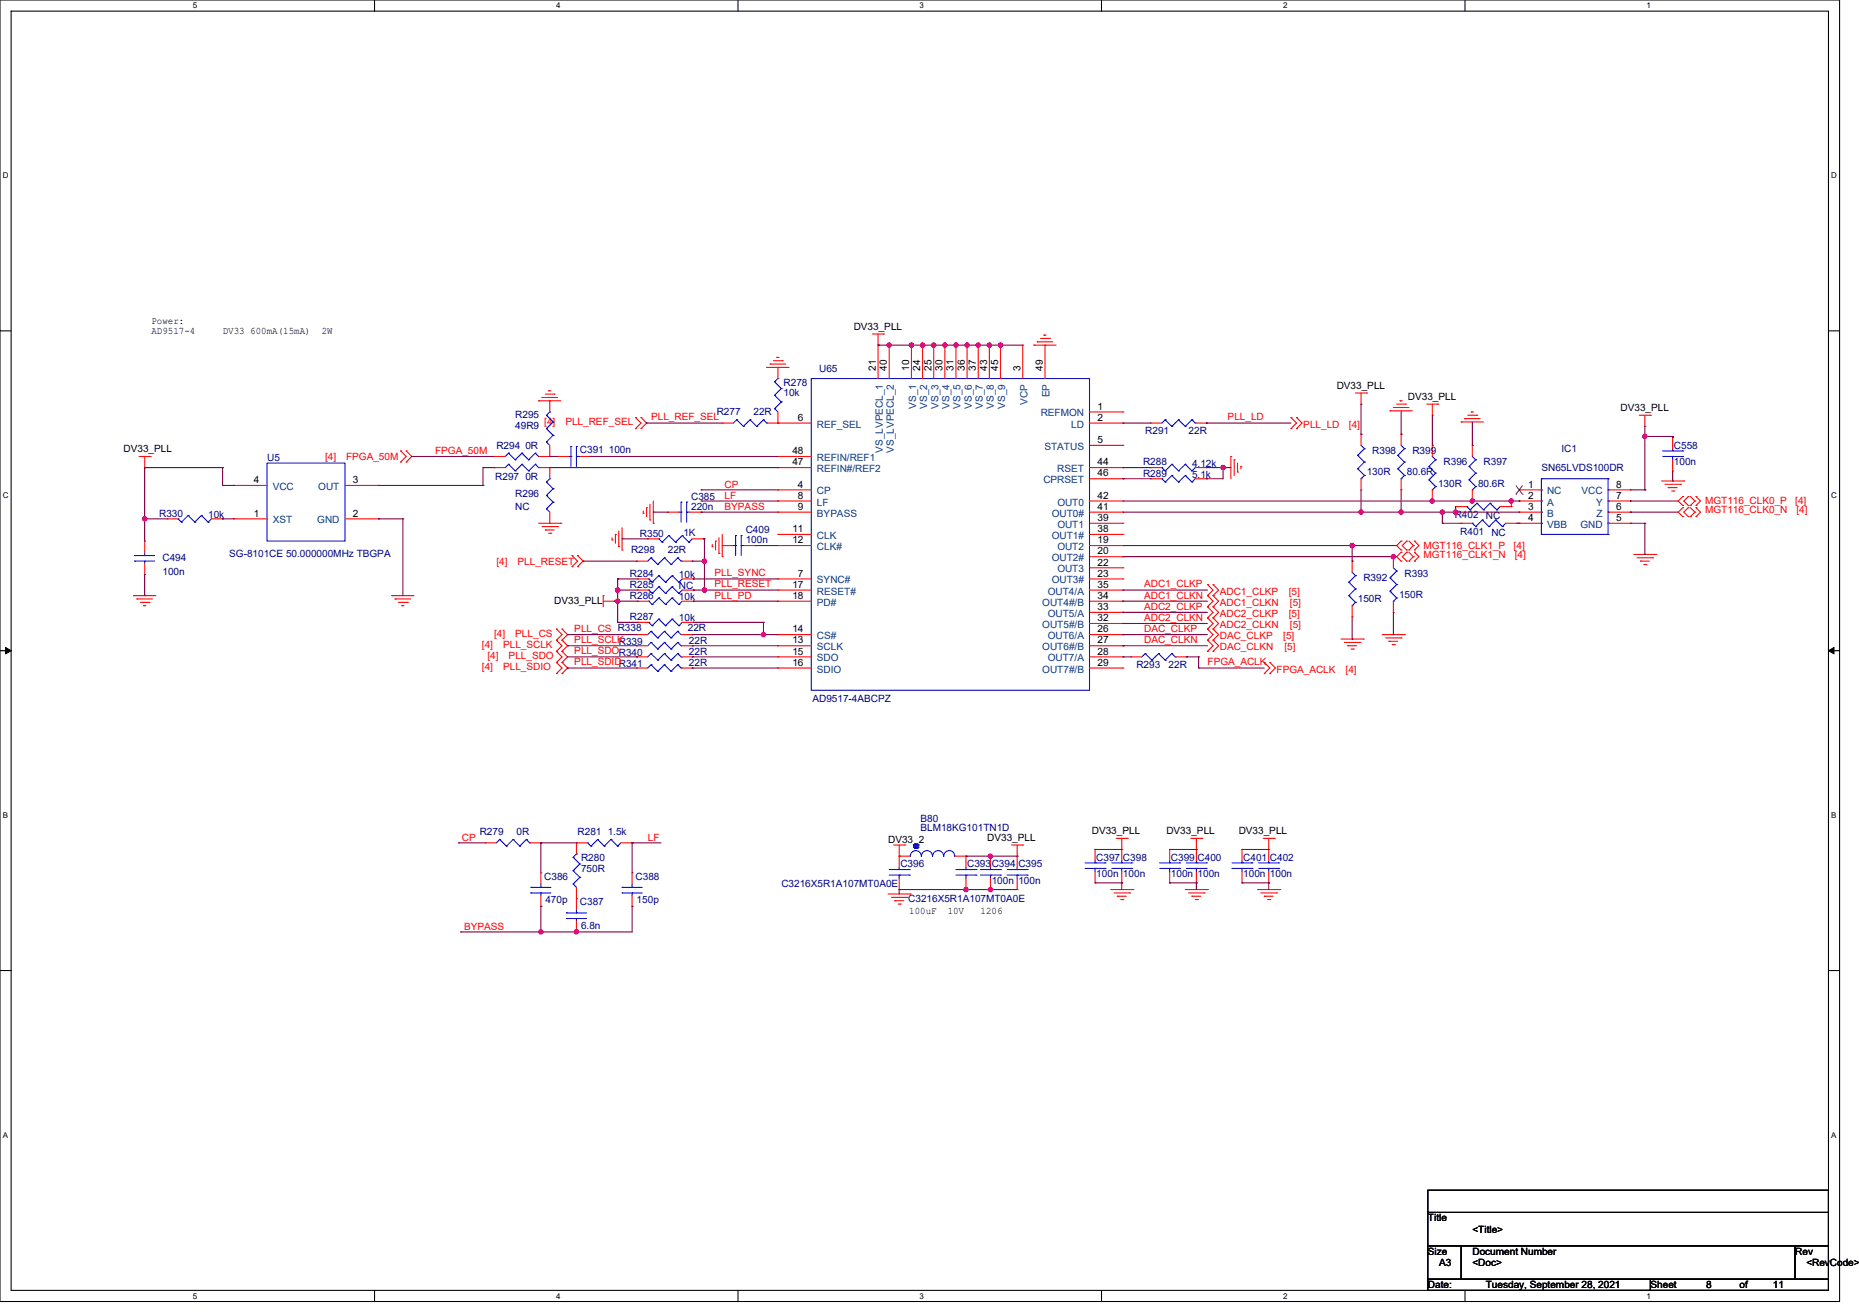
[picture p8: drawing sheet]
<svg xmlns="http://www.w3.org/2000/svg" width="297mm" height="210mm" viewBox="0 0 297 210" stroke-linecap="round" stroke-linejoin="round" font-family="sans-serif">
<path d="M0 0h293.9v207.8h-293.9zM1.8 1.8h290.3v204.3h-290.3z" fill="none" stroke="#000" stroke-width=".17"/>
<g fill="#fff">
<path d="M30.8 .2h.7v1.4h-.7z"/>
<path d="M30.8 206.2h.7v1.5h-.7z"/>
</g>
<path d="M59.8 0v1.8M59.8 206.1v1.7" fill="none" stroke="#000" stroke-width=".17"/>
<g fill="#fff">
<path d="M88.9 .2h.7v1.4h-.7z"/>
<path d="M88.9 206.2h.7v1.5h-.7z"/>
</g>
<path d="M117.9 0v1.8M117.9 206.1v1.7" fill="none" stroke="#000" stroke-width=".17"/>
<g fill="#fff">
<path d="M146.9 .2h.7v1.4h-.7z"/>
<path d="M146.9 206.2h.7v1.5h-.7z"/>
</g>
<path d="M176 0v1.8M176 206.1v1.7" fill="none" stroke="#000" stroke-width=".17"/>
<g fill="#fff">
<path d="M205 .2h.7v1.4h-.7z"/>
<path d="M205 206.2h.7v1.5h-.7z"/>
</g>
<path d="M234.1 0v1.8M234.1 206.1v1.7" fill="none" stroke="#000" stroke-width=".17"/>
<g fill="#fff">
<path d="M263.1 .2h.7v1.4h-.7z"/>
<path d="M263.1 206.2h.7v1.5h-.7z"/>
<path d="M.4 27.3h1v1.4h-1z"/>
<path d="M292.6 27.3h.9v1.4h-.9z"/>
<path d="M.4 78.4h1v1.4h-1z"/>
<path d="M292.6 78.4h.9v1.4h-.9z"/>
</g>
<path d="M0 52.8h1.8M292.1 52.8h1.8" fill="none" stroke="#000" stroke-width=".17"/>
<g fill="#fff">
<path d="M.4 129.4h.9v1.5h-.9z"/>
<path d="M292.6 129.4h.8v1.5h-.8z"/>
</g>
<path d="M0 103.9h1.8M292.1 103.9h1.8" fill="none" stroke="#000" stroke-width=".17"/>
<path d="M.9 103.4l.9 .5-.9 .5zM292.1 103.9l.9-.5v1z" fill="#000" stroke="#000" stroke-width=".16"/>
<g fill="#fff">
<path d="M.4 180.5h.9v1.4h-.9z"/>
<path d="M292.6 180.5h.8v1.4h-.8z"/>
</g>
<path d="M0 155h1.8M292.1 155h1.8M228.1 190.1h64v3.5h-64zM228.1 193.6h64v5.4h-64zM228.1 199h5.3v5.3h-5.3zM233.4 199h53.4v5.3h-53.4zM286.8 199h5.3v5.3h-5.3zM228.1 204.3h35.6v1.8h-35.6zM263.7 204.3h28.4v1.8h-28.4z" fill="none" stroke="#000" stroke-width=".17"/>
<g fill="none" stroke="#f00" stroke-width=".17">
<path d="M122.5 58.7h.1M122.5 58.7h3.6M123 58.1h.1M123 58.1h2.5M123.6 57.6h1.4M124.1 57.1h.1M124.1 57.1h.4M124.3 58.7h.1M124.3 58.7v1.8M125 57.6h.1M139.4 53.3h1.8M140.3 55.1h.1"/>
<path d="M140.3 53.3v7.2M141.2 53.3h.1M142.1 55.1h.1M142.1 55.1v5.4M145.6 55.1h.1M145.6 55.1v5.4M147.4 55.1h.1M147.4 55.1v5.4M149.2 55.1h.1M149.2 55.1v5.4M151 55.1h.1M151 55.1v5.4"/>
<path d="M152.7 55.1h.1M152.7 55.1v5.4M154.5 55.1h.1M154.5 55.1v5.4M156.3 55.1h.1M156.3 55.1v5.4M158.1 55.1h.1M158.1 55.1v5.4M159.8 55.1h.1M159.8 55.1v5.4M163.4 55.1h.1M163.4 55.1v5.4"/>
<path d="M165.2 55.1h.1M165.2 55.1h3.5M165.7 54.6h.1M165.7 54.6h2.5M166.2 54h1.5M166.8 53.5h.1M166.8 53.5h.3M167 55.1h.1M167 55.1v5.4M167.7 54h.1M22.2 72.9h1.8M23.1 74.7h.1"/>
<path d="M23.1 72.9v1.8M24 72.9h.1M37.3 77.5h.1M37.3 77.5h5.4M55.1 77.5h5.4M60.5 77.5h.1M64 73.8h.1M64 72h.1M64 72l.9 .9-.9 .9M64.9 72h.1M64.9 73.8h.1M64.9 72l.9 .9-.9 .9"/>
<path d="M78.9 72.9h.1M78.9 74.7h.1M78.9 72.9h1.8M78.9 74.7h1.8M86.1 64h.1M86.1 64h3.5M86.1 72.9h1.7M86.1 74.7h1.7M86.6 63.5h.1M86.6 63.5h2.5M87.1 62.9h1.4M87.7 62.4h.1"/>
<path d="M87.7 62.4h.3M87.8 72.9h.1M87.8 64h.1M87.8 74.7h.1M87.8 64v1.8M87.8 71.1v1.8M87.8 74.7v1.8M88.5 62.9h.1M89.1 72.9h.1M89.1 72.9h1.8M92.6 72.9h1.8M94.4 72.9h.1"/>
<path d="M101.5 66.7h.1M101.5 68.5h.1M101.5 66.7l.9 .9-.9 .9M102.4 68.5h.1M102.4 66.7h.1M102.4 66.7l.9 .9-.9 .9M115.4 67.6h.1M115.4 67.6h1.8M122.5 67.6h7.1M124.3 78.2h.1M124.3 67.6h.1M124.3 74.7h.1"/>
<path d="M124.3 72.9h.1M124.3 72.9h5.3M124.3 78.2h5.3M124.3 74.7h5.3M124.3 65.8v1.8M174.1 65.8h5.3M174.1 67.6h5.3M174.1 71.1h5.3M174.1 74.7h5.3M174.1 76.5h5.3M179.4 65.8h.1M179.4 67.6h.1"/>
<path d="M179.4 71.1h.1M179.4 74.7h.1M179.4 76.5h.1M183.8 67.6h.1M183.8 74.7h.1M183.8 76.5h.1M183.8 67.6h1.8M183.8 74.7h1.8M183.8 76.5h1.8M191 67.6h1.7M191 74.7h1.7M191 76.5h1.7"/>
<path d="M192.7 67.6h.1M192.7 74.7h.1M192.7 76.5h.1M196.6 72.9h.1M196.6 72.9v3.6M197.2 73.4h.1M197.2 73.4v2.5M197.7 75.4h.1M197.7 74v1.4M198.2 74.5h.1M198.2 74.5v.4M206.2 66.7h.1"/>
<path d="M206.2 68.5h.1M206.2 66.7l.9 .9-.9 .9M207.1 66.7h.1M207.1 68.5h.1M207.1 66.7l.9 .9-.9 .9M216.6 62.8h1.7M217.4 64.5h.1M217.4 69.3h.1M217.4 78.2h.1M217.4 62.8v1.7M217.4 69.3v1.8M217.4 76.5v1.7"/>
<path d="M218.3 62.8h.1M222.1 65.6h.1M222.1 65.6h3.5M222.6 65.1h.1M222.6 65.1h2.5M223.1 64.5h1.5M223.7 64h.1M223.7 64h.3M223.8 69.3h.1M223.8 78.2h.1M223.8 69.3v1.8M223.8 76.5v1.7"/>
<path d="M224.6 64.5h.1M227.9 64.5h1.8M228.8 66.3h.1M228.8 71.1h.1M228.8 64.5v1.8M228.8 71.1v1.8M228.8 78.2v1.8M229.7 64.5h.1M233.4 67.4h.1M233.4 67.4h3.6M234 66.9h.1M234 66.9h2.5"/>
<path d="M234.5 66.3h1.4M235.1 65.8h.1M235.1 65.8h.3M235.2 71.1h.1M235.2 71.1v1.8M235.2 78.2v1.8M235.9 66.3h.1M242.7 78.2h.1M242.7 78.2h3.6M256.9 78.2h3.6M260.5 78.2h.1M261.9 66.3h1.8"/>
<path d="M262.8 68.1h.1M262.8 66.3v1.8M263.7 66.3h.1M265.5 76.8h3.5M266 77.3h2.5M266.5 77.9h.1M266.5 77.9h1.4M267.1 78.4h.3M267.2 69.9h.1M267.2 75.2h.1M267.2 69.9v1.7M267.2 73.4v1.8"/>
<path d="M267.4 78.4h.1M268.5 77.3h.1M268.8 79.3h.1M268.8 79.3l-.7 .7 .7 .7M269 76.8h.1M269.7 79.3h.1M269.7 79.3l-.7 .7 .7 .7M270.1 79.3l.7 .7M271 79.3h.1M271 79.3l.7 .7-.7 .7M21.3 95.1h.1M21.3 95.1h3.6"/>
<path d="M21.9 95.7h.1M21.9 95.7h2.5M22.4 96.2h1.4M22.9 96.7h.1M22.9 96.7h.4M23.1 91.7h.1M23.1 86.4h.1M23.1 86.4v1.8M23.1 90v1.7M23.8 96.2h.1M26.7 82.9h.1M26.7 82.9h1.7"/>
<path d="M33.8 82.9h1.8M35.6 82.9h.1M37.3 82.9h.1M37.3 82.9h5.4M55.1 82.9h5.4M60.5 82.9h.1M62.6 95.1h.1M62.6 95.1h3.5M63.1 95.7h.1M63.1 95.7h2.5M63.6 96.2h1.5M64.2 96.7h.1"/>
<path d="M64.2 96.7h.3M65.1 96.2h.1M86.1 83.6h3.5M86.6 84.1h2.5M87.1 84.6h.1M87.1 84.6h1.4M87.7 85.2h.3M87.8 83.6h.1M87.8 81.8v1.8M88 85.2h.1M89.1 84.1h.1M89.6 83.6h.1"/>
<path d="M91.4 90.5h.1M91.4 88.7h.1M91.4 88.7l.9 .9-.9 .9M92.3 88.7h.1M92.3 90.5h.1M92.3 88.7l.9 .9-.9 .9M96.4 95.1h.1M96.4 96h1.7M96.4 95.1v1.8M97.8 86.2h.1M97.8 85.9v.3M98.1 96h.1"/>
<path d="M98.3 85.3h.1M98.3 85.3v1.5M98.9 87.3h.1M98.9 84.8v2.5M99.4 87.8h.1M99.4 84.3v3.5M101.7 89.6h.1M101.7 89.6h1.8M101.9 99.4h.1M101.9 96h.1M101.9 92.5h.1M101.9 94.2h.1"/>
<path d="M101.9 96h1.8M101.9 99.4h1.8M101.9 92.5h1.8M101.9 94.2h1.8M102.8 82h.1M102.8 81.6v.4M103.3 81.1h.1M103.3 81.1v1.4M103.5 86.1h.1M103.5 86.1h1.8M103.8 83h.1M103.8 80.5v2.5"/>
<path d="M104.4 83.6h.1M104.4 80v3.6M106.7 81.8h.1M106.7 81.8h1.8M108.8 89.6h1.8M109 96h1.8M109 99.4h1.8M109 92.5h1.8M109 94.2h1.8M110.2 81.8h1.8M110.6 89.6h.1M110.6 86.1h1.8"/>
<path d="M110.8 99.4h.1M110.8 96h.1M110.8 92.5h.1M110.8 94.2h.1M112 81.8h.1M112.4 86.1h.1M113.8 87.3h.1M113.8 86.9v.4M114.3 86.4h.1M114.3 86.4v1.4M114.9 88.4h.1M114.9 85.9v2.5"/>
<path d="M115.4 88.9h.1M115.4 87.1h.1M115.4 85.3v3.6M115.4 87.1h1.8M118.9 87.1h1.8M120.7 87.1h.1M124.3 92.5h.1M124.3 80h.1M124.3 81.8h.1M124.3 85.3h.1M124.3 87.1h.1M124.3 94.2h.1"/>
<path d="M124.3 96h.1M124.3 96h5.3M124.3 92.5h5.3M124.3 80h5.3M124.3 81.8h5.3M124.3 85.3h5.3M124.3 87.1h5.3M124.3 94.2h5.3M174.1 96h5.3M174.1 83.6h5.3M174.1 92.5h5.3M174.1 80h5.3"/>
<path d="M174.1 81.8h5.3M174.1 85.3h5.3M174.1 87.1h5.3M174.1 94.2h5.3M174.1 88.9h5.3M174.1 90.7h5.3M174.1 99.6h5.3M174.1 97.8h5.3M179.4 87.1h.1M179.4 88.9h.1M179.4 90.7h.1M179.4 92.5h.1"/>
<path d="M179.4 99.6h.1M179.4 97.8h.1M179.4 96h.1M179.4 94.2h.1M179.4 85.3h.1M179.4 83.6h.1M179.4 81.8h.1M179.4 80h.1M192.9 93.3h.1M192.9 95.1h.1M192.9 96.9h.1M192.9 98.7h.1"/>
<path d="M192.9 93.3l.9 .9-.9 .9M192.9 95.1l.9 .9-.9 .9M192.9 96.9l.9 .9-.9 .9M192.9 98.7l.9 .9-.9 .9M193.8 93.3h.1M193.8 95.1h.1M193.8 96.9h.1M193.8 98.7h.1M193.8 93.3l.9 .9-.9 .9M193.8 95.1l.9 .9-.9 .9M193.8 96.9l.9 .9-.9 .9M193.8 98.7l.9 .9-.9 .9"/>
<path d="M216 89.6h.1M216 98.5h.1M216 89.6v1.8M216 96.7v1.8M222.6 88.9h.1M222.6 97.8h.1M222.6 88.9v1.8M222.6 96v1.8M223.8 87.8h.1M223.8 86.4h.1M223.8 89.6h.1M223.8 88.2h.1"/>
<path d="M223.8 86.4l-.7 .7 .7 .7M223.8 88.2l-.7 .7 .7 .7M224.7 87.8h.1M224.7 86.4h.1M224.7 89.6h.1M224.7 88.2h.1M224.7 86.4l-.7 .7 .7 .7M224.7 88.2l-.7 .7 .7 .7M225.1 87.8h.1M225.1 89.6h.1M225.1 88.2l.7 .7M225.1 86.4l.7 .7"/>
<path d="M225.8 87.1h.1M225.8 88.9h.1M225.8 87.1l-.7 .7M225.8 88.9l-.7 .7M226 86.4h.1M226 87.8h.1M226 88.2h.1M226 89.6h.1M226 86.4l.7 .7-.7 .7M226 88.2l.7 .7-.7 .7M228.8 80h.1M232.6 80.9h.1"/>
<path d="M232.6 80.9h1.7M233.4 83.6h.1M233.4 83.6h1.8M235.2 80h.1M239.7 80.9h1.7M240.6 83.6h1.7M241.4 80.9h.1M242.3 83.6h.1M242.7 80h.1M242.7 81.8h.1M242.7 83.6h.1M242.7 83.6h3.6"/>
<path d="M242.7 80h3.6M242.7 81.8h3.6M256.9 83.6h3.6M256.9 80h3.6M256.9 81.8h3.6M260.5 83.6h.1M260.5 81.8h.1M260.5 80h.1M261 88.5h3.6M261.5 89.1h2.5M262.1 89.6h.1M262.1 89.6h1.4"/>
<path d="M262.6 90.1h.4M263 90.1h.1M264 89.1h.1M264.6 88.5h.1M268.8 80.7h.1M268.8 82.5h.1M268.8 81.1h.1M268.8 81.1l-.7 .7 .7 .7M269.7 80.7h.1M269.7 82.5h.1M269.7 81.1h.1M269.7 81.1l-.7 .7 .7 .7"/>
<path d="M270.1 80.7h.1M270.1 82.5h.1M270.1 81.1l.7 .7M270.8 80h.1M270.8 81.8h.1M270.8 80l-.7 .7M270.8 81.8l-.7 .7M271 80.7h.1M271 81.1h.1M271 82.5h.1M271 81.1l.7 .7-.7 .7M88.9 102.2h.1"/>
<path d="M88.9 100.5h.1M88.9 104h.1M88.9 105.8h.1M88.9 107.6h.1M88.9 100.5l.9 .8-.9 .9M88.9 102.2l.9 .9-.9 .9M88.9 104l.9 .9-.9 .9M88.9 105.8l.9 .9-.9 .9M89.8 100.5h.1M89.8 102.2h.1M89.8 104h.1M89.8 105.8h.1"/>
<path d="M89.8 107.6h.1M89.8 100.5l.9 .8-.9 .9M89.8 102.2l.9 .9-.9 .9M89.8 104l.9 .9-.9 .9M89.8 105.8l.9 .9-.9 .9M101.7 106.7h.1M101.7 101.3h.1M101.7 103.1h.1M101.7 104.9h.1M101.7 103.1h1.8M101.7 101.3h1.8M101.7 104.9h1.8"/>
<path d="M101.7 106.7h1.8M108.8 103.1h1.8M108.8 101.3h1.8M108.8 104.9h1.8M108.8 106.7h1.8M110.6 106.7h.1M110.6 101.3h.1M110.6 103.1h.1M110.6 104.9h.1M124.3 103.1h.1M124.3 101.3h.1M124.3 104.9h.1"/>
<path d="M124.3 106.7h.1M124.3 103.1h5.3M124.3 101.3h5.3M124.3 104.9h5.3M124.3 106.7h5.3M174.1 103.1h5.3M174.1 101.3h5.3M174.1 104.9h5.3M174.1 106.7h5.3M179.4 101.3h.1M179.4 103.1h.1M179.4 104.9h.1"/>
<path d="M179.4 106.7h.1M180.6 104.9h.1M180.6 104.9h1.8M187.8 104.9h1.7M189.5 104.9h.1M192.9 100.5h.1M192.9 102.2h.1M192.9 104h.1M192.9 100.5l.9 .8-.9 .9M192.9 102.2l.9 .9-.9 .9M193.8 100.5h.1M193.8 102.2h.1"/>
<path d="M193.8 104h.1M193.8 100.5l.9 .8-.9 .9M193.8 102.2l.9 .9-.9 .9M202 105.8h.1M202 107.6h.1M202 105.8l.9 .9-.9 .9M202.9 105.8h.1M202.9 107.6h.1M202.9 105.8l.9 .9-.9 .9M214.2 102.1h3.6M214.8 102.6h2.5M215.3 103.1h.1"/>
<path d="M215.3 103.1h1.4M215.8 103.7h.4M216.2 103.7h.1M217.3 102.6h.1M217.8 102.1h.1M220.8 101.3h3.6M221.4 101.9h2.4M221.9 102.4h.1M221.9 102.4h1.4M222.4 102.9h.4M222.8 102.9h.1M223.8 101.9h.1"/>
<path d="M224.4 101.3h.1M77.5 134.6h.1M77.5 134.6h1.8M84.6 134.6h1.8M86.4 134.6h.1M86.4 139.4h.1M86.4 139.4v1.8M92.1 134.6h.1M92.1 134.6h1.8M92.1 134.6v1.8M99.2 134.6h1.8M101 139.4h.1"/>
<path d="M101 134.6h.1M101 139.4v1.8M142.8 134.9h1.7M143.7 136.7h.1M143.7 134.9v3.6M143.7 136.7h1.7M144.5 134.9h.1M152.5 136.7h1.8M154.3 136.7h.1M154.3 136.7v1.8M158.2 136.7h.1M158.2 136.7v1.8"/>
<path d="M161.6 134.9h1.8M162.5 136.7h.1M162.5 134.9v3.6M163.4 134.9h.1M175 135.7h.1M175 135.7v1.7M175 139.2v1.8M178.3 133.9h1.8M179.2 135.7h.1M179.2 133.9v3.5M179.2 139.2v1.8M180.1 133.9h.1"/>
<path d="M186.9 135.7h.1M186.9 135.7v1.7M186.9 139.2v1.8M190.2 133.9h1.8M191.1 135.7h.1M191.1 133.9v3.5M191.1 139.2v1.8M192 133.9h.1M198.4 135.7h.1M198.4 135.7v1.7M198.4 139.2v1.8M201.8 133.9h1.8"/>
<path d="M202.7 135.7h.1M202.7 133.9v3.5M202.7 139.2v1.8M203.6 133.9h.1M86.4 144.7h.1M86.4 142.9v1.8M92.1 143.5h.1M92.1 148.8h.1M92.1 141.7v3.6M92.1 147v1.8M101 144.7h.1M101 142.9v1.8"/>
<path d="M141.9 142.8h3.5M142.4 143.3h2.5M142.9 143.8h.1M142.9 143.8h1.5M143.5 144.4h.3M143.7 142.1h.1M143.7 140.3v1.8M143.8 144.4h.1M144.9 143.3h.1M145.4 142.8h.1M154.3 142.1h.1M154.3 140.3v1.8"/>
<path d="M158.2 142.1h.1M158.2 140.3v1.8M162.5 142.1h.1M162.5 140.3v1.8M175 141h.1M177.4 142.1h3.6M178 142.6h2.5M178.5 143.1h.1M178.5 143.1h1.4M179 143.7h.4M179.2 141h.1M179.4 143.7h.1"/>
<path d="M180.5 142.6h.1M181 142.1h.1M186.9 141h.1M189.4 142.1h3.5M189.9 142.6h2.5M190.4 143.1h.1M190.4 143.1h1.4M191 143.7h.3M191.1 141h.1M191.3 143.7h.1M192.4 142.6h.1M192.9 142.1h.1"/>
<path d="M198.4 141h.1M200.9 142.1h3.6M201.4 142.6h2.5M202 143.1h.1M202 143.1h1.4M202.5 143.7h.4M202.7 141h.1M202.9 143.7h.1M203.9 142.6h.1M204.5 142.1h.1"/>
</g>
<g fill="none" stroke="#00f" stroke-width=".17">
<path d="M42.7 74h12.4v12.4h-12.4zM81.3 72.4h.1M81.3 74.1h.1M81.3 72.4l-.6 .5M81.3 72.4l1 1M81.3 74.1l-.6 .6M81.3 74.1l1 1.1M82.3 73.4h.1M82.3 75.2h.1M83.4 72.4h.1M83.4 74.1h.1M83.4 72.4l-1.1 1"/>
<path d="M83.4 72.4l1.1 1M83.4 74.1l-1.1 1.1M83.4 74.1l1.1 1.1M84.5 73.4h.1M84.5 75.2h.1M85.5 72.4h.1M85.5 74.1h.1M85.5 72.4l-1 1M85.5 72.4l.6 .5M85.5 74.1l-1 1.1M85.5 74.1l.6 .6M86.1 72.9h.1"/>
<path d="M86.1 74.7h.1M87.3 70.6h.1M87.3 68.5h.1M87.3 66.3h.1M87.3 79.1h.1M87.3 77h.1M87.3 70.6l.5 .5M87.3 68.5l1.1 1M87.3 66.3l1.1 1.1M87.3 79.1l1.1 1.1M87.3 77l1.1 1.1M87.8 65.8h.1"/>
<path d="M87.8 76.5h.1M87.8 65.8l-.5 .5M87.8 76.5l-.5 .5M88.4 69.5h.1M88.4 67.4h.1M88.4 78.1h.1M88.4 69.5l-1.1 1.1M88.4 67.4l-1.1 1.1M88.4 78.1l-1.1 1M90.9 72.9h.3M91.2 72.9h.1M91.2 71.3h.1"/>
<path d="M91.2 71.3v3.2M92.1 71.3h.1M92.1 72.9h.1M92.1 72.9h.5M92.1 71.3v3.2M117.7 67h.1M117.7 67l-.5 .6M117.7 67l1.1 1.1M118.8 68.1h.1M119.8 67h.1M119.8 67l-1 1.1M119.8 67l1.1 1.1"/>
<path d="M120.9 68.1h.1M122 67h.1M122 67l-1.1 1.1M122 67l.5 .6M122.5 67.6h.1M123.8 65.3h.1M123.8 63.1h.1M123.8 61h.1M123.8 65.3l.5 .5M123.8 63.1l1 1.1M123.8 61l1 1.1M124.3 60.5h.1"/>
<path d="M124.3 60.5l-.5 .5M124.8 64.2h.1M124.8 62.1h.1M124.8 64.2l-1 1.1M124.8 62.1l-1 1M129.6 60.5h44.5v49.7h-44.5zM185.6 74.7h.1M185.6 76.5h.1M185.6 74.7l.6 .5M185.6 76.5l.6 .5M186.2 67h.1M186.2 75.2h.1"/>
<path d="M186.2 77h.1M186.2 67l-.6 .6M186.2 67l1 1.1M187.2 68.1h.1M187.2 74.1h.1M187.2 75.9h.1M187.2 74.1l1.1 1.1M187.2 74.1l-1 1.1M187.2 75.9l1.1 1.1M187.2 75.9l-1 1.1M188.3 67h.1M188.3 75.2h.1"/>
<path d="M188.3 77h.1M188.3 67l-1.1 1.1M188.3 67l1.1 1.1M189.4 68.1h.1M189.4 74.1h.1M189.4 75.9h.1M189.4 74.1l1 1.1M189.4 74.1l-1.1 1.1M189.4 75.9l1 1.1M189.4 75.9l-1.1 1.1M190.4 67h.1M190.4 75.2h.1"/>
<path d="M190.4 77h.1M190.4 67l-1 1.1M190.4 67l.6 .6M191 67.6h.1M191 74.7l-.6 .5M191 76.5l-.6 .5M216.9 72.7h.1M216.9 74.9h.1M216.9 72.7l1.1 1.1M216.9 74.9l1.1 1M217.4 76.5h.1M217.4 71.1l.6 .5"/>
<path d="M218 71.6h.1M218 73.8h.1M218 75.9h.1M218 71.6l-1.1 1.1M218 73.8l-1.1 1.1M218 75.9l-.6 .6M223.3 72.7h.1M223.3 74.9h.1M223.3 72.7l1.1 1.1M223.3 74.9l1.1 1M223.8 76.5h.1M223.8 71.1l.6 .5"/>
<path d="M224.4 71.6h.1M224.4 73.8h.1M224.4 75.9h.1M224.4 71.6l-1.1 1.1M224.4 73.8l-1.1 1.1M224.4 75.9l-.6 .6M228.3 74.5h.1M228.3 76.6h.1M228.3 74.5l1.1 1.1M228.3 76.6l1.1 1.1M228.8 78.2h.1M228.8 72.9l.6 .5"/>
<path d="M229.4 73.4h.1M229.4 75.6h.1M229.4 77.7h.1M229.4 73.4l-1.1 1.1M229.4 75.6l-1.1 1M229.4 77.7l-.6 .5M234.7 74.5h.1M234.7 76.6h.1M234.7 74.5l1.1 1.1M234.7 76.6l1.1 1.1M235.2 78.2h.1M235.2 72.9l.6 .5"/>
<path d="M235.8 73.4h.1M235.8 75.6h.1M235.8 77.7h.1M235.8 73.4l-1.1 1.1M235.8 75.6l-1.1 1M235.8 77.7l-.6 .5M246.3 76.5h.1M246.3 78.2h.1M246.3 76.5h10.6M246.3 76.5v8.8M256.9 76.5h.1M256.9 78.2h.1"/>
<path d="M256.9 76.5v8.8M265.6 72.9h3.2M265.6 72h3.2M267.2 72h.1M267.2 72.9h.1M267.2 71.6v.4M267.2 72.9v.5M268.8 72.9h.1M268.8 72h.1M21.5 88.7h.1M21.5 89.6h.1M21.5 88.7h3.2"/>
<path d="M21.5 89.6h3.2M23.1 89.6h.1M23.1 88.7h.1M23.1 88.2v.5M23.1 89.6v.4M28.4 82.9h.1M28.4 82.9l.6 .5M29 83.4h.1M30 82.3h.1M30 82.3l1.1 1.1M30 82.3l-1 1.1M31.1 83.4h.1"/>
<path d="M32.2 82.3h.1M32.2 82.3l1.1 1.1M32.2 82.3l-1.1 1.1M33.3 83.4h.1M33.8 82.9l-.5 .5M87.3 81.3h.1M87.3 81.3l.5 .5M88.4 80.2h.1M88.4 80.2l-1.1 1.1M103.7 99.4h.1M103.7 96h.1M103.7 92.5h.1"/>
<path d="M103.7 94.2h.1M103.7 99.4l.5 .5M103.7 96l.5 .5M103.7 92.5l.5 .5M103.7 94.2l.5 .6M104 89.1h.1M104 89.1l-.5 .5M104 89.1l1.1 1M104.2 99.9h.1M104.2 96.5h.1M104.2 93h.1M104.2 94.8h.1"/>
<path d="M105.1 90.1h.1M105.3 98.9h.1M105.3 95.5h.1M105.3 91.9h.1M105.3 86.1h.1M105.3 93.7h.1M105.3 98.9l1 1M105.3 98.9l-1.1 1M105.3 95.5l1 1M105.3 95.5l-1.1 1M105.3 91.9l1 1.1M105.3 91.9l-1.1 1.1"/>
<path d="M105.3 86.1l.5 .5M105.3 93.7l1 1.1M105.3 93.7l-1.1 1.1M105.8 86.6h.1M106.2 89.1h.1M106.2 89.1l-1.1 1M106.2 89.1l1 1M106.3 99.9h.1M106.3 96.5h.1M106.3 93h.1M106.3 94.8h.1M106.9 85.5h.1"/>
<path d="M106.9 85.5l1 1.1M106.9 85.5l-1.1 1.1M107.2 90.1h.1M107.4 98.9h.1M107.4 95.5h.1M107.4 91.9h.1M107.4 93.7h.1M107.4 98.9l1.1 1M107.4 98.9l-1.1 1M107.4 95.5l1.1 1M107.4 95.5l-1.1 1M107.4 91.9l1.1 1.1"/>
<path d="M107.4 91.9l-1.1 1.1M107.4 93.7l1.1 1.1M107.4 93.7l-1.1 1.1M107.9 86.6h.1M108.3 89.1h.1M108.3 89.1l-1.1 1M108.3 89.1l.5 .5M108.5 99.9h.1M108.5 96.5h.1M108.5 93h.1M108.5 94.8h.1M108.5 81.8h.3"/>
<path d="M108.8 81.8h.1M108.8 80.2h.1M108.8 89.6h.1M108.8 80.2v3.2M109 85.5h.1M109 99.4l-.5 .5M109 96l-.5 .5M109 92.5l-.5 .5M109 85.5l1.1 1.1M109 85.5l-1.1 1.1M109 94.2l-.5 .6M109.7 80.2h.1"/>
<path d="M109.7 81.8h.1M109.7 81.8h.5M109.7 80.2v3.2M110.1 86.6h.1M110.6 86.1l-.5 .5M117.2 87.1h.3M117.5 87.1h.1M117.5 85.5h.1M117.5 85.5v3.2M118.4 85.5h.1M118.4 87.1h.1M118.4 87.1h.5"/>
<path d="M118.4 85.5v3.2M215.5 93h.1M215.5 95.1h.1M215.5 93l1.1 1.1M215.5 95.1l1.1 1.1M216 96.7h.1M216 91.4l.6 .5M216.6 91.9h.1M216.6 94.1h.1M216.6 96.2h.1M216.6 91.9l-1.1 1.1M216.6 94.1l-1.1 1"/>
<path d="M216.6 96.2l-.6 .5M222.1 92.3h.1M222.1 94.4h.1M222.1 92.3l1 1M222.1 94.4l1 1.1M222.6 96h.1M222.6 90.7l.5 .5M223.1 91.2h.1M223.1 93.3h.1M223.1 95.5h.1M223.1 91.2l-1 1.1M223.1 93.3l-1 1.1"/>
<path d="M223.1 95.5l-.5 .5M234.3 80.9h.1M234.3 80.9l.6 .5M234.9 81.4h.1M235.2 83.6h.1M235.2 83.6l.6 .5M235.8 84.1h.1M235.9 80.4h.1M235.9 80.4l1.1 1M235.9 80.4l-1 1M236.8 83h.1M236.8 83l1.1 1.1"/>
<path d="M236.8 83l-1 1.1M237 81.4h.1M237.9 84.1h.1M238.1 80.4h.1M238.1 80.4l1 1M238.1 80.4l-1.1 1M239 83h.1M239 83l1 1.1M239 83l-1.1 1.1M239.1 81.4h.1M239.7 80.9l-.6 .5M240 84.1h.1"/>
<path d="M240.6 83.6l-.6 .5M246.3 85.3h.1M246.3 80h.1M246.3 81.8h.1M246.3 83.6h.1M246.3 85.3h10.6M256.9 85.3h.1M256.9 80h.1M256.9 81.8h.1M256.9 83.6h.1M104 106.2h.1M104 100.8h.1"/>
<path d="M104 102.6h.1M104 104.4h.1M104 106.2l-.5 .5M104 106.2l1.1 1M104 100.8l-.5 .5M104 100.8l1.1 1.1M104 102.6l-.5 .5M104 102.6l1.1 1.1M104 104.4l-.5 .5M104 104.4l1.1 1M105.1 107.2h.1M105.1 101.9h.1"/>
<path d="M105.1 103.7h.1M105.1 105.4h.1M106.2 106.2h.1M106.2 100.8h.1M106.2 102.6h.1M106.2 104.4h.1M106.2 106.2l-1.1 1M106.2 106.2l1 1M106.2 100.8l-1.1 1.1M106.2 100.8l1 1.1M106.2 102.6l-1.1 1.1M106.2 102.6l1 1.1"/>
<path d="M106.2 104.4l-1.1 1M106.2 104.4l1 1M107.2 107.2h.1M107.2 101.9h.1M107.2 103.7h.1M107.2 105.4h.1M108.3 106.2h.1M108.3 100.8h.1M108.3 102.6h.1M108.3 104.4h.1M108.3 106.2l-1.1 1M108.3 106.2l.5 .5"/>
<path d="M108.3 100.8l-1.1 1.1M108.3 100.8l.5 .5M108.3 102.6l-1.1 1.1M108.3 102.6l.5 .5M108.3 104.4l-1.1 1M108.3 104.4l.5 .5M108.8 106.7h.1M108.8 101.3h.1M108.8 103.1h.1M108.8 104.9h.1M183 104.4h.1M183 104.4l-.6 .5"/>
<path d="M183 104.4l1 1M184 105.4h.1M185.1 104.4h.1M185.1 104.4l-1.1 1M185.1 104.4l1.1 1M186.2 105.4h.1M187.2 104.4h.1M187.2 104.4l-1 1M187.2 104.4l.6 .5M187.8 104.9h.1M79.8 134.1h.1M79.8 134.1l-.5 .5"/>
<path d="M79.8 134.1l1.1 1M80.9 135.1h.1M82 134.1h.1M82 134.1l-1.1 1M82 134.1l1 1M83 135.1h.1M84.1 134.1h.1M84.1 134.1l-1.1 1M84.1 134.1l.5 .5M84.6 134.6h.1M91.6 139h.1M91.6 136.9h.1"/>
<path d="M91.6 139l1 1.1M91.6 136.9l1 1.1M92.1 136.4h.1M92.1 136.4l-.5 .5M92.6 138h.1M92.6 138l-1 1M93.9 134.6h.1M93.9 134.6l.5 .5M94.4 135.1h.1M95.5 134.1h.1M95.5 134.1l1 1M95.5 134.1l-1.1 1"/>
<path d="M96.5 135.1h.1M97.6 134.1h.1M97.6 134.1l1.1 1M97.6 134.1l-1.1 1M98.7 135.1h.1M99.2 134.6l-.5 .5M142.1 139.8h3.2M142.1 138.9h3.2M143.7 138.9h.1M143.7 139.8h.1M143.7 138.5v.4M143.7 139.8v.5"/>
<path d="M145.3 139.8h.1M145.3 138.9h.1M145.4 136.7a.88 .88 0 0 1 .9-.9 .88 .88 0 0 1 .9 .9 .88 .88 0 0 1 .9-.9 .88 .88 0 0 1 .9 .9 .88 .88 0 0 1 .9-.9 .88 .88 0 0 1 .9 .9 .88 .88 0 0 1 .9-.9 .88 .88 0 0 1 .8 .9M146 135.3h.1M146 134.9h.1M146 135.3l.2 .2M146 134.9v.4M146 134.9l.7 .4M146.2 134.8h.1M146.2 135.5h.1M146.2 134.8l-.2 .1M146.2 134.8h.3"/>
<path d="M146.2 134.8l.3 .7M146.2 135.5h.3M146.5 134.8h.1M146.5 135.5h.1M146.5 134.8l-.3 .7M146.5 134.8l.2 .1M146.7 134.9h.1M146.7 135.3h.1M146.7 134.9l-.7 .4M146.7 134.9v.4M146.7 135.3l-.2 .2M152.7 139.8h3.2"/>
<path d="M152.7 138.9h3.2M154.3 138.9h.1M154.3 139.8h.1M154.3 138.5v.4M154.3 139.8v.5M155.9 139.8h.1M155.9 138.9h.1M156.6 139.8h3.2M156.6 138.9h3.2M158.2 138.9h.1M158.2 139.8h.1M158.2 138.5v.4"/>
<path d="M158.2 139.8v.5M159.8 139.8h.1M159.8 138.9h.1M160.9 139.8h3.2M160.9 138.9h3.2M162.5 138.9h.1M162.5 139.8h.1M162.5 138.5v.4M162.5 139.8v.5M164.1 139.8h.1M164.1 138.9h.1M173.4 138.7h3.2"/>
<path d="M173.4 137.8h3.2M175 137.8h.1M175 138.7h.1M175 137.4v.4M175 138.7v.5M176.6 138.7h.1M176.6 137.8h.1M177.6 138.7h3.2M177.6 137.8h3.2M179.2 137.8h.1M179.2 138.7h.1M179.2 137.4v.4"/>
<path d="M179.2 138.7v.5M180.8 138.7h.1M180.8 137.8h.1M185.3 138.7h3.2M185.3 137.8h3.2M186.9 137.8h.1M186.9 138.7h.1M186.9 137.4v.4M186.9 138.7v.5M188.5 138.7h.1M188.5 137.8h.1M189.5 138.7h3.2"/>
<path d="M189.5 137.8h3.2M191.1 137.8h.1M191.1 138.7h.1M191.1 137.4v.4M191.1 138.7v.5M192.7 138.7h.1M192.7 137.8h.1M196.8 138.7h3.2M196.8 137.8h3.2M198.4 137.8h.1M198.4 138.7h.1M198.4 137.4v.4"/>
<path d="M198.4 138.7v.5M200 138.7h.1M200 137.8h.1M201.1 138.7h3.2M201.1 137.8h3.2M202.7 137.8h.1M202.7 138.7h.1M202.7 137.4v.4M202.7 138.7v.5M204.3 138.7h.1M204.3 137.8h.1M84.8 141.7h.1"/>
<path d="M84.8 142.6h.1M84.8 141.7h3.2M84.8 142.6h3.2M86.4 142.6h.1M86.4 141.7h.1M86.4 141.2v.5M86.4 142.6v.3M90.5 145.8h.1M90.5 146.7h.1M90.5 145.8h3.2M90.5 146.7h3.2M91.6 141.2h.1"/>
<path d="M91.6 141.2l.5 .5M92.1 146.7h.1M92.1 145.8h.1M92.1 145.3v.5M92.1 146.7v.3M92.6 140.1h.1M92.6 140.1l-1 1.1M99.4 141.7h.1M99.4 142.6h.1M99.4 141.7h3.2M99.4 142.6h3.2M101 142.6h.1"/>
<path d="M101 141.7h.1M101 141.2v.5M101 142.6v.3"/>
</g>
<path d="M242.2 78.9h.1M242.2 77.5l1 1.4M243.2 78.9h.1M243.2 77.5l-1 1.4" fill="none" stroke="#804000" stroke-width=".16"/>
<g fill="none" stroke="#800040" stroke-width=".17">
<path d="M140.3 55.1h.1M140.3 55.1h23.1M142.1 55.1h.1M145.6 55.1h.1M147.4 55.1h.1M149.2 55.1h.1M151 55.1h.1M152.7 55.1h.1M154.5 55.1h.1M156.3 55.1h.1M158.1 55.1h.1M159.8 55.1h.1"/>
<path d="M23.1 74.7h.1M23.1 74.7h12.5M23.1 74.7v11.7M35.6 74.7h.1M35.6 74.7v2.8h1.7M37.3 77.5h.1M60.5 77.5h.1M60.5 77.5h16.7M65.8 72.9h.1M65.8 72.9h13.1M77.2 77.5h.1M78.9 74.7h.1"/>
<path d="M78.9 74.7h-1.7v2.8M87.8 72.9h.1M87.8 72.9h1.3M87.8 74.7h36.5M94.4 72.9h.1M94.4 72.9h29.9M103.3 67.6h.1M103.3 67.6h12.1M112 78.2h.1M112 78.2h12.3M124.3 74.7h.1M179.4 74.7h.1"/>
<path d="M179.4 76.5h.1M179.4 67.6h.1M179.4 67.6h4.4M179.4 74.7h4.4M179.4 76.5h4.4M192.7 74.7h.1M192.7 76.5h.1M192.7 67.6h.1M192.7 67.6h13.5M192.7 74.7h3.9M195.4 74.7h.1M195.4 74.7v1.8h-2.7"/>
<path d="M217.4 69.3h.1M217.4 64.5v4.8M217.4 78.2v3.6M223.8 69.3h.1M223.8 65.6v3.7M223.8 78.2v3.6M228.8 71.1h.1M228.8 66.3v4.8M235.2 71.1h.1M235.2 67.4v3.7M260.5 78.2h2.3M262.8 69.7h.1"/>
<path d="M262.8 78.2h.1M262.8 68.1v10.1M262.8 69.7h4.4M267.2 76.8h.1M267.2 69.7h.1M267.2 69.9h.1M267.2 69.7v.2M267.2 75.2v1.6M23.1 82.9h.1M23.1 95.1h.1M23.1 91.7v3.4M23.1 82.9h3.6"/>
<path d="M35.6 82.9h.1M35.6 82.9h1.7M60.5 82.9h.1M60.5 82.9h3.9M64.4 82.9h.1M64.4 82.9v12.2M93.2 89.6h.1M93.2 89.6h8.5M98.1 96h.1M98.1 96h3.8M98.7 92.5h.1M98.7 96h.1"/>
<path d="M98.7 94.2h.1M98.7 99.4h.1M98.7 92.5h3.2M98.7 94.2h3.2M98.7 92.5v6.9M98.7 99.4h3.2M99.4 86.1h.1M99.4 86.1h4.1M104.4 81.8h.1M104.4 81.8h2.3M110.6 89.6h1.9M110.8 92.5h.1"/>
<path d="M110.8 94.2h.1M110.8 96h.1M110.8 99.4h.1M110.8 92.5h13.5M110.8 94.2h13.5M110.8 96h13.5M110.8 99.4h11.2M112 80h.1M112 81.8h.1M112 80h12.3M112 81.8h12.3M112.4 86.1h.1"/>
<path d="M112.5 89.6h.1M112.5 94.2h.1M112.5 86.1h.1M112.5 86.1v8.1M120.7 87.1h.1M120.7 87.1h3.6M122 99.4h.1M122 99.4v1.9M179.4 94.2h.1M179.4 96h.1M179.4 97.8h.1M179.4 99.6h.1"/>
<path d="M179.4 80h63.3M179.4 81.8h63.3M179.4 94.2h13.5M179.4 96h13.5M179.4 87.1h43.7M179.4 97.8h13.5M179.4 99.6h13.5M179.4 88.9h43.7M216 87.1h.1M216 89.6h.1M216 87.1v2.5M216 98.5v3.6"/>
<path d="M217.4 81.8h.1M222.6 88.9h.1M222.6 97.8v3.5M223.8 81.8h.1M228.8 80h.1M230.4 81.8h.1M230.4 83.6h.1M230.4 83.6h3M230.4 81.8v1.8M232.6 81.8h.1M232.6 80.9v.9M235.2 80h.1"/>
<path d="M241.4 80h.1M241.4 80v.9M242.3 83.6h.4M242.7 83.6h.1M242.7 80h.1M242.7 81.8h.1M260.5 80h.1M260.5 81.8h.1M260.5 80h7.6M260.5 81.8h7.6M260.5 83.6h2.3M262.8 88.5h.1"/>
<path d="M262.8 83.6h.1M262.8 83.6v4.9M90.7 101.3h.1M90.7 103.1h.1M90.7 106.7h.1M90.7 101.3h11M90.7 103.1h11M90.7 104.9h11M90.7 106.7h11M101.7 104.9h.1M110.6 101.3h.1M110.6 103.1h.1"/>
<path d="M110.6 104.9h.1M110.6 106.7h.1M110.6 101.3h13.7M110.6 103.1h13.7M110.6 104.9h13.7M110.6 106.7h13.7M122 101.3h.1M179.4 104.9h.1M179.4 101.3h.1M179.4 103.1h.1M179.4 101.3h13.5M179.4 103.1h13.5"/>
<path d="M179.4 104.9h1.2M189.5 104.9h.1M189.5 104.9h2M191.5 106.7h.1M191.5 104.9h.1M191.5 106.7h10.5M191.5 104.9v1.8M216 102.1h.1M222.6 101.3h.1M73.3 134.6h.1M73.3 134.6h4.2M86.4 134.6h.1"/>
<path d="M86.4 134.6h5.7M86.4 134.6v4.8M101 134.6h.1M101 134.6h4.6M101 134.6v4.8M154.3 136.7h.1M154.3 136.7h8.2M158.2 136.7h.1M175 135.7h.1M175 135.7h4.2M186.9 135.7h.1M186.9 135.7h4.2"/>
<path d="M198.4 135.7h.1M198.4 135.7h4.3M73.6 148.8h.1M86.4 144.7h.1M86.4 148.8h.1M86.4 144.7v4.1M92.1 148.8h.1M101 144.7h.1M101 144.7v4.1h-27.4M143.7 142.1h.1M143.7 142.1h18.8M143.7 142.1v.7"/>
<path d="M154.3 142.1h.1M158.2 142.1h.1M175 141h.1M175 141h4.2M179.2 141h.1M179.2 141v1.1M186.9 141h.1M186.9 141h4.2M191.1 141h.1M191.1 141v1.1M198.4 141h.1M198.4 141h4.3"/>
<path d="M202.7 141h.1M202.7 141v1.1"/>
</g>
<g fill="#f0f" stroke="#f0f" stroke-width=".17">
<circle cx="86.4" cy="148.8" r=".35"/>
<circle cx="92.1" cy="148.8" r=".35"/>
<circle cx="112.5" cy="94.2" r=".35"/>
<circle cx="98.7" cy="94.2" r=".35"/>
<circle cx="98.7" cy="96" r=".35"/>
<circle cx="122" cy="101.3" r=".35"/>
<circle cx="142.1" cy="55.1" r=".35"/>
<circle cx="145.6" cy="55.1" r=".35"/>
<circle cx="149.2" cy="55.1" r=".35"/>
<circle cx="147.4" cy="55.1" r=".35"/>
<circle cx="152.7" cy="55.1" r=".35"/>
<circle cx="150.9" cy="55.1" r=".35"/>
<circle cx="156.3" cy="55.1" r=".35"/>
<circle cx="154.5" cy="55.1" r=".35"/>
<circle cx="159.8" cy="55.1" r=".35"/>
<circle cx="158.1" cy="55.1" r=".35"/>
<circle cx="112.5" cy="89.6" r=".35"/>
<circle cx="158.2" cy="142.1" r=".35"/>
<circle cx="158.2" cy="136.7" r=".35"/>
<circle cx="154.3" cy="142.1" r=".35"/>
<circle cx="195.4" cy="74.7" r=".35"/>
<circle cx="23.1" cy="82.8" r=".35"/>
<circle cx="228.8" cy="80" r=".35"/>
<circle cx="222.6" cy="88.9" r=".35"/>
<circle cx="216" cy="87.1" r=".35"/>
<circle cx="235.2" cy="80" r=".35"/>
<circle cx="241.4" cy="80" r=".35"/>
<circle cx="217.4" cy="81.8" r=".35"/>
<circle cx="223.8" cy="81.8" r=".35"/>
<circle cx="262.8" cy="69.7" r=".35"/>
<circle cx="230.4" cy="81.8" r=".35"/>
<circle cx="232.6" cy="81.8" r=".35"/>
</g>
<g font-size="1.6">
<text x="24.2" y="51.8">Power:</text>
<text x="24.2" y="53.4">AD9517-4</text>
<text x="35.6" y="53.4">DV33 600mA(15mA)</text>
<text x="51.4" y="53.4">2W</text>
<text x="136.4" y="52.6">DV33_PLL</text>
<text x="139.9" y="59.2" transform="rotate(-90 139.9 59.2)">21</text>
<text x="141.7" y="59.2" transform="rotate(-90 141.7 59.2)">40</text>
<text x="145.2" y="59.2" transform="rotate(-90 145.2 59.2)">10</text>
<text x="147" y="59.2" transform="rotate(-90 147 59.2)">24</text>
<text x="148.8" y="59.2" transform="rotate(-90 148.8 59.2)">25</text>
<text x="150.6" y="59.2" transform="rotate(-90 150.6 59.2)">30</text>
<text x="152.4" y="59.2" transform="rotate(-90 152.4 59.2)">31</text>
<text x="154.1" y="59.2" transform="rotate(-90 154.1 59.2)">36</text>
<text x="155.9" y="59.2" transform="rotate(-90 155.9 59.2)">37</text>
<text x="157.7" y="59.2" transform="rotate(-90 157.7 59.2)">43</text>
<text x="159.5" y="59.2" transform="rotate(-90 159.5 59.2)">45</text>
<text x="163" y="59.2" transform="rotate(-90 163 59.2)">3</text>
<text x="166.6" y="59.2" transform="rotate(-90 166.6 59.2)">49</text>
<text x="175.3" y="65.4">1</text>
<text x="213.6" y="62.1">DV33_PLL</text>
<text x="224.9" y="63.8">DV33_PLL</text>
<text x="258.9" y="65.6">DV33_PLL</text>
<text x="127.5" y="67.2">6</text>
<text x="175.3" y="67.2">2</text>
<text x="175.3" y="70.7">5</text>
<text x="19.7" y="72.2">DV33_PLL</text>
<text x="40.5" y="77.2">4</text>
<text x="56.4" y="77.2">3</text>
<text x="126.6" y="74.3">47</text>
<text x="126.6" y="72.5">48</text>
<text x="127.5" y="77.9">4</text>
<text x="175.3" y="74.3">44</text>
<text x="175.3" y="76.1">46</text>
<text x="244.1" y="77.9">1</text>
<text x="258.2" y="77.9">8</text>
<text x="40.5" y="82.5">1</text>
<text x="56.4" y="82.5">2</text>
<text x="127.5" y="79.6">8</text>
<text x="127.5" y="81.4">9</text>
<text x="175.3" y="83.2">39</text>
<text x="175.3" y="81.4">41</text>
<text x="175.3" y="79.6">42</text>
<text x="244.1" y="79.6">2</text>
<text x="244.1" y="81.4">3</text>
<text x="244.1" y="83.2">4</text>
<text x="258.2" y="83.2">5</text>
<text x="258.2" y="81.4">6</text>
<text x="258.2" y="79.6">7</text>
<text x="126.6" y="85">11</text>
<text x="126.6" y="86.8">12</text>
<text x="175.3" y="86.8">19</text>
<text x="175.3" y="88.5">20</text>
<text x="175.3" y="85">38</text>
<text x="126.6" y="93.9">17</text>
<text x="126.6" y="95.6">18</text>
<text x="127.5" y="92.1">7</text>
<text x="175.3" y="90.3">22</text>
<text x="175.3" y="92.1">23</text>
<text x="175.3" y="95.6">34</text>
<text x="175.3" y="93.9">35</text>
<text x="88.5" y="96.4">DV33_PLL</text>
<text x="126.6" y="101">14</text>
<text x="175.3" y="101">26</text>
<text x="175.3" y="99.2">32</text>
<text x="175.3" y="97.4">33</text>
<text x="126.6" y="102.8">13</text>
<text x="126.6" y="104.5">15</text>
<text x="126.6" y="106.3">16</text>
<text x="175.3" y="102.8">27</text>
<text x="175.3" y="104.5">28</text>
<text x="175.3" y="106.3">29</text>
<text x="141.9" y="134.6">DV33_2</text>
<text x="157.7" y="134.3">DV33_PLL</text>
<text x="174.4" y="133.2">DV33_PLL</text>
<text x="186.3" y="133.2">DV33_PLL</text>
<text x="197.9" y="133.2">DV33_PLL</text>
<text x="145.3" y="146">100uF</text>
<text x="151.4" y="146">10V</text>
<text x="156.7" y="146">1206</text>
<text x="228.1" y="195.1">Title</text>
<text x="235.2" y="196.8">&lt;Title&gt;</text>
<text x="228.1" y="200.4">Size</text>
<text x="229.9" y="202.2">A3</text>
<text x="235.2" y="200.4">Document Number</text>
<text x="235.2" y="202.2">&lt;Doc&gt;</text>
<text x="286.8" y="200.4">Rev</text>
<text x="288.6" y="202.2">&lt;RevCode&gt;</text>
<text x="228.1" y="205.7">Date:</text>
<text x="237.4" y="205.7">Tuesday, September 28, 2021</text>
<text x="263.7" y="205.7">Sheet</text>
<text x="272.6" y="205.7">8</text>
<text x="277.9" y="205.7">of</text>
<text x="283.3" y="205.7">11</text>
</g>
<g font-size="1.6" fill="#000080">
<text x="130.9" y="59.4">U65</text>
<text x="125.2" y="61.7">R278</text>
<text x="125.2" y="63.3">10k</text>
<text x="79.3" y="71.7">R294</text>
<text x="82.3" y="66.7">R295</text>
<text x="82.3" y="68.5">49R9</text>
<text x="83.9" y="71.7">0R</text>
<text x="114.5" y="66.3">R277</text>
<text x="120.4" y="66.3">22R</text>
<text x="183" y="69.4">R291</text>
<text x="189.9" y="69.4">22R</text>
<text x="267.4" y="71.7">C558</text>
<text x="42.7" y="73.6">U5</text>
<text x="79.1" y="76.6">R297</text>
<text x="83.9" y="76.6">0R</text>
<text x="92.6" y="72.4">C391</text>
<text x="97.3" y="72.4">100n</text>
<text x="182.6" y="74.3">R288</text>
<text x="182.6" y="76.1">R289</text>
<text x="190.4" y="74.5">4.12k</text>
<text x="190.4" y="76.3">5.1k</text>
<text x="218.4" y="75.9">130R</text>
<text x="219.2" y="72.6">R398</text>
<text x="224.8" y="75.9">80.6R</text>
<text x="225.6" y="72.6">R399</text>
<text x="229.7" y="77.7">130R</text>
<text x="230.6" y="74.3">R396</text>
<text x="236.1" y="77.7">80.6R</text>
<text x="237" y="74.3">R397</text>
<text x="246.3" y="75.2">SN65LVDS100DR</text>
<text x="249.5" y="72.2">IC1</text>
<text x="267.4" y="74.3">100n</text>
<text x="25.4" y="82.5">R330</text>
<text x="33.3" y="82.7">10k</text>
<text x="82.3" y="79.3">R296</text>
<text x="82.3" y="81.4">NC</text>
<text x="110.4" y="79.9">C385</text>
<text x="110.4" y="81.4">220n</text>
<text x="232.4" y="82.7">R402</text>
<text x="237.4" y="82.9">NC</text>
<text x="26" y="89.6">C494</text>
<text x="36.6" y="88.9">SG-8101CE 50.000000MHz TBGPA</text>
<text x="100.8" y="88.4">R298</text>
<text x="102.2" y="85.7">R350</text>
<text x="106.7" y="88.4">22R</text>
<text x="109.2" y="85.5">1K</text>
<text x="119.1" y="85.2">C409</text>
<text x="119.1" y="86.8">100n</text>
<text x="233.3" y="85.4">R401</text>
<text x="238.3" y="85.5">NC</text>
<text x="26" y="91.8">100n</text>
<text x="100.6" y="95.7">R286</text>
<text x="100.6" y="92.1">R284</text>
<text x="100.6" y="93.9">R285</text>
<text x="108.5" y="95.9">10k</text>
<text x="108.5" y="92.3">10k</text>
<text x="108.5" y="94.1">NC</text>
<text x="217.8" y="92.8">R392</text>
<text x="223.5" y="95.5">150R</text>
<text x="224.4" y="92.1">R393</text>
<text x="100.6" y="99.1">R287</text>
<text x="108.5" y="99.2">10k</text>
<text x="109.9" y="100.8">22R</text>
<text x="216.9" y="96.2">150R</text>
<text x="98.9" y="103">R339</text>
<text x="110.1" y="106.3">22R</text>
<text x="110.1" y="102.8">22R</text>
<text x="110.1" y="104.6">22R</text>
<text x="181.6" y="106.7">R293</text>
<text x="186.7" y="106.7">22R</text>
<text x="129.8" y="112">AD9517-4ABCPZ</text>
<text x="147.1" y="131.2">B80</text>
<text x="76.6" y="133.4">R279</text>
<text x="82.5" y="133.4">0R</text>
<text x="92.3" y="133.4">R281</text>
<text x="92.8" y="137.5">R280</text>
<text x="97.1" y="133.4">1.5k</text>
<text x="147.1" y="132.7">BLM18KG101TN1D</text>
<text x="175.1" y="137.5">C397 C398</text>
<text x="187.1" y="137.5">C399 C400</text>
<text x="198.6" y="137.5">C401 C402</text>
<text x="86.9" y="140.5">C386</text>
<text x="92.8" y="139.2">750R</text>
<text x="101.5" y="140.5">C388</text>
<text x="124.8" y="141.7">C3216X5R1A107MT0A0E</text>
<text x="143.9" y="138.5">C396</text>
<text x="154.5" y="138.5">C393C394 C395</text>
<text x="158.4" y="141.2">100n 100n</text>
<text x="175.1" y="140.1">100n 100n</text>
<text x="187.1" y="140.1">100n 100n</text>
<text x="198.6" y="140.1">100n 100n</text>
<text x="87.1" y="144.2">470p</text>
<text x="92.6" y="144.6">C387</text>
<text x="92.8" y="148.3">6.8n</text>
<text x="101.7" y="144.2">150p</text>
<text x="145.1" y="144">C3216X5R1A107MT0A0E</text>
</g>
<g font-size="1.6" fill="#004080">
<text x="146.4" y="65.2" transform="rotate(-90 146.4 65.2)">VS_1</text>
<text x="148.1" y="65.2" transform="rotate(-90 148.1 65.2)">VS_2</text>
<text x="149.9" y="65.2" transform="rotate(-90 149.9 65.2)">VS_3</text>
<text x="151.7" y="65.2" transform="rotate(-90 151.7 65.2)">VS_4</text>
<text x="153.5" y="65.2" transform="rotate(-90 153.5 65.2)">VS_5</text>
<text x="155.2" y="65.2" transform="rotate(-90 155.2 65.2)">VS_6</text>
<text x="157" y="65.2" transform="rotate(-90 157 65.2)">VS_7</text>
<text x="158.8" y="65.2" transform="rotate(-90 158.8 65.2)">VS_8</text>
<text x="160.6" y="65.2" transform="rotate(-90 160.6 65.2)">VS_9</text>
<text x="164.1" y="64.6" transform="rotate(-90 164.1 64.6)">VCP</text>
<text x="167.7" y="63.5" transform="rotate(-90 167.7 63.5)">EP</text>
<text x="130.5" y="68.3">REF_SEL</text>
<text x="166.3" y="66.5">REFMON</text>
<text x="166.9" y="71.8">STATUS</text>
<text x="171.1" y="68.3">LD</text>
<text x="130.5" y="75.4">REFIN#/REF2</text>
<text x="130.5" y="73.6">REFIN/REF1</text>
<text x="141" y="72.3" transform="rotate(-90 141 72.3)">VS_LVPECL_1</text>
<text x="142.8" y="72.3" transform="rotate(-90 142.8 72.3)">VS_LVPECL_2</text>
<text x="166.7" y="77.2">CPRSET</text>
<text x="168.9" y="75.4">RSET</text>
<text x="43.6" y="83.6">XST</text>
<text x="43.6" y="78.2">VCC</text>
<text x="50.7" y="83.6">GND</text>
<text x="50.9" y="78.2">OUT</text>
<text x="130.5" y="79">CP</text>
<text x="130.5" y="80.7">LF</text>
<text x="130.5" y="82.5">BYPASS</text>
<text x="168" y="82.5">OUT0#</text>
<text x="168.9" y="80.7">OUT0</text>
<text x="247.2" y="79">NC</text>
<text x="247.2" y="80.7">A</text>
<text x="247.2" y="82.5">B</text>
<text x="252.7" y="79">VCC</text>
<text x="255" y="80.7">Y</text>
<text x="255.1" y="82.5">Z</text>
<text x="130.5" y="86.1">CLK</text>
<text x="130.5" y="87.8">CLK#</text>
<text x="168" y="89.6">OUT2#</text>
<text x="168" y="86.1">OUT1#</text>
<text x="168.9" y="87.8">OUT2</text>
<text x="168.9" y="84.3">OUT1</text>
<text x="247.2" y="84.3">VBB</text>
<text x="252.5" y="84.3">GND</text>
<text x="130.5" y="93.2">SYNC#</text>
<text x="130.5" y="95">RESET#</text>
<text x="167.4" y="95">OUT4/A</text>
<text x="168" y="93.2">OUT3#</text>
<text x="168.9" y="91.4">OUT3</text>
<text x="130.5" y="96.7">PD#</text>
<text x="166.5" y="100.3">OUT5#/B</text>
<text x="166.5" y="96.7">OUT4#/B</text>
<text x="167.4" y="98.5">OUT5/A</text>
<text x="130.5" y="103.8">SCLK</text>
<text x="130.5" y="102.1">CS#</text>
<text x="130.5" y="105.6">SDO</text>
<text x="130.5" y="107.4">SDIO</text>
<text x="166.5" y="103.8">OUT6#/B</text>
<text x="166.5" y="107.4">OUT7#/B</text>
<text x="167.4" y="102.1">OUT6/A</text>
<text x="167.4" y="105.6">OUT7/A</text>
</g>
<g font-size="1.6" fill="#f00">
<text x="86.9" y="67.9">[4]</text>
<text x="90.3" y="67.9">PLL_REF_SEL</text>
<text x="104" y="67.2">PLL_REF_SEL</text>
<text x="196.1" y="67.2">PLL_LD</text>
<text x="208.2" y="68.3">PLL_LD</text>
<text x="215.5" y="68.3">[4]</text>
<text x="51.9" y="73.4">[4]</text>
<text x="55.3" y="73.4">FPGA_50M</text>
<text x="69.5" y="72.5">FPGA_50M</text>
<text x="115.8" y="77.9">CP</text>
<text x="115.8" y="79.7">LF</text>
<text x="115.8" y="81.4">BYPASS</text>
<text x="272.4" y="80.6">MGT116_CLK0_P</text>
<text x="272.4" y="82">MGT116_CLK0_N</text>
<text x="286.8" y="80.6">[4]</text>
<text x="287" y="82">[4]</text>
<text x="227.4" y="87.7">MGT116_CLK1_P</text>
<text x="227.4" y="89.1">MGT116_CLK1_N</text>
<text x="241.8" y="87.7">[4]</text>
<text x="242" y="89.1">[4]</text>
<text x="79.3" y="90.2">[4]</text>
<text x="82.7" y="90.2">PLL_RESET</text>
<text x="114.2" y="92">PLL_SYNC</text>
<text x="114.2" y="95.6">PLL_PD</text>
<text x="114.2" y="93.8">PLL_RESET</text>
<text x="182.8" y="93.8">ADC1_CLKP</text>
<text x="182.8" y="95.6">ADC1_CLKN</text>
<text x="194.9" y="95">ADC1_CLKP</text>
<text x="205.9" y="95">[5]</text>
<text x="78.9" y="101.7">[4]</text>
<text x="82.3" y="101.7">PLL_CS</text>
<text x="91.8" y="100.9">PLL_CS R338</text>
<text x="182.8" y="100.9">DAC_CLKP</text>
<text x="182.8" y="97.4">ADC2_CLKP</text>
<text x="182.8" y="99.2">ADC2_CLKN</text>
<text x="194.9" y="96.7">ADC1_CLKN</text>
<text x="194.9" y="98.5">ADC2_CLKP</text>
<text x="194.9" y="100.3">ADC2_CLKN</text>
<text x="205.9" y="98.5">[5]</text>
<text x="206.1" y="96.7">[5]</text>
<text x="206.1" y="100.3">[5]</text>
<text x="77" y="103.5">[4]</text>
<text x="77" y="107.1">[4]</text>
<text x="77.9" y="105.3">[4]</text>
<text x="80.4" y="103.5">PLL_SCLK</text>
<text x="80.4" y="107.1">PLL_SDIO</text>
<text x="81.3" y="105.3">PLL_SDO</text>
<text x="91.8" y="102.7">PLL_SCLK</text>
<text x="91.8" y="104.5">PLL_SDOR340</text>
<text x="91.8" y="106.3">PLL_SDIDR341</text>
<text x="182.8" y="102.7">DAC_CLKN</text>
<text x="192.9" y="106.3">FPGA_ACLK</text>
<text x="194.9" y="102.1">DAC_CLKP</text>
<text x="194.9" y="103.9">DAC_CLKN</text>
<text x="204" y="107.4">FPGA_ACLK</text>
<text x="205" y="102.1">[5]</text>
<text x="205.2" y="103.9">[5]</text>
<text x="215" y="107.4">[4]</text>
<text x="73.8" y="134.2">CP</text>
<text x="103.5" y="134.2">LF</text>
<text x="74.2" y="148.5">BYPASS</text>
</g>
<g font-size="1.3">
<text x="30.8" y="1.3">5</text>
<text x="88.9" y="1.3">4</text>
<text x="146.9" y="1.3">3</text>
<text x="205" y="1.3">2</text>
<text x="263.1" y="1.3">1</text>
<text x=".4" y="28.5">D</text>
<text x="292.5" y="28.5">D</text>
<text x=".4" y="79.5">C</text>
<text x="292.5" y="79.5">C</text>
<text x=".4" y="130.6">B</text>
<text x="292.5" y="130.6">B</text>
<text x=".4" y="181.7">A</text>
<text x="292.5" y="181.7">A</text>
<text x="30.8" y="207.4">5</text>
<text x="88.9" y="207.4">4</text>
<text x="146.9" y="207.4">3</text>
<text x="205" y="207.4">2</text>
<text x="263.1" y="207.4">1</text>
</g>
</svg>
